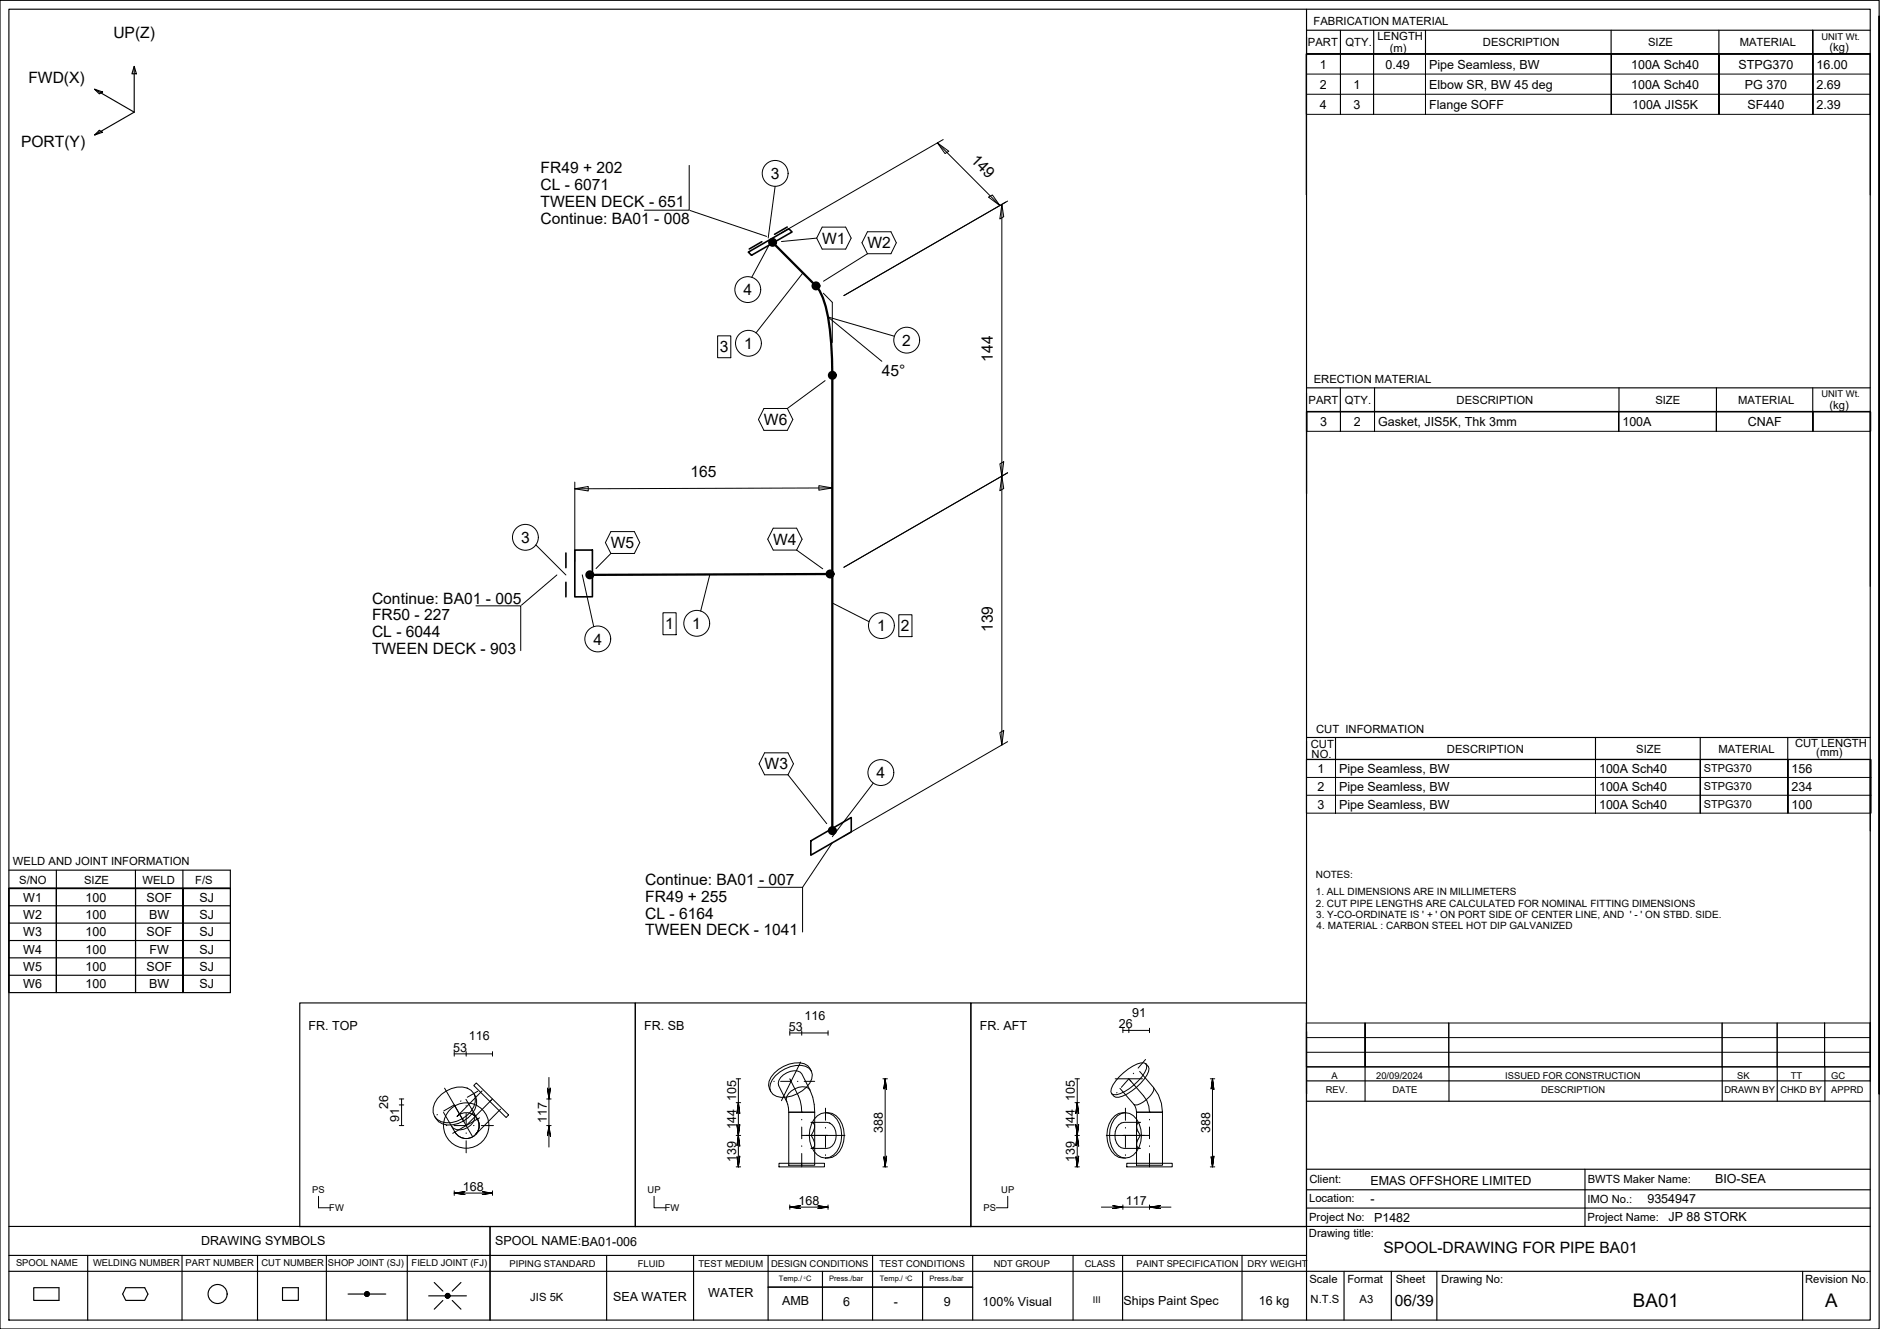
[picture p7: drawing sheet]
<svg xmlns="http://www.w3.org/2000/svg" width="420mm" height="297mm" viewBox="0 0 420 297" stroke-linecap="round" stroke-linejoin="round" font-family="sans-serif">
<g fill="none" stroke="#000" stroke-width=".22">
<path d="M292 12.1h126v13.5h-126zM292 16.6h126M292 12.1v13.5M299.6 12.1v13.5v-13.5M307 12.1v13.5v-13.5M318.6 12.1v13.5v-13.5M360.1 12.1v13.5v-13.5M384.2 12.1v13.5v-13.5M405.2 12.1v13.5v-13.5M418 12.1v13.5M154 37v10h-10M209.5 31.9l2.5 1.9-.8 .5z"/>
<path d="M209.5 31.9l14 14M210.8 31.2l-36.2 20.9M292 21.1h126M154.2 47l17.1 5.8M172.4 53.9l-4.4 8.1M173.2 41.7l-1.5 11.5M182.5 53.2l-7.9 .8M183.7 50.8h5.3l1.2 2.4-1.2 2.5h-5.3l-1.2-2.5zM193.9 51.8h5.2l1.2 2.5-1.2 2.4h-5.2l-1.3-2.4zM193.9 56.7l-9.9 6.2M220.9 44.1l.9-.5 1.7 2.3zM223.9 45.7l.4 2.7-.8 .5z"/>
<path d="M223.9 45.7v120.8M225.2 44.9l-36.6 21.2 36.2-20.9M160.4 75.1h2.9v4.9h-2.9zM179.5 61l-10.5 13.4M184 65.5l2 2.1v8.9M199.9 75.1l-14.8-4.2 12 9.9M170.7 91.3h5.3l1.2 2.5-1.2 2.4h-5.3l-1.2-2.4zM184.4 85.1l-8.4 6.2M292 92.1h126.1v4.3h-126.1zM292.1 92.1v4.3M299.6 92.1v4.3v-4.3M307.2 92.1v4.3v-4.3"/>
<path d="M361.8 92.1v4.3v-4.3M383.6 92.1v4.3v-4.3M405.2 92.1v4.3v-4.3M418 92.1v4.3M128.5 109.2l3-.5v1zM128.5 107.7v17.8M136.5 118.8h5.3l1.2 2.5-1.2 2.4h-5.3l-1.2-2.4zM172.8 118.1h5.2l1.3 2.4-1.3 2.4h-5.2l-1.2-2.4zM183 108.5l3 .6-3 .5zM186 107.6v17.7M186 109.1l-57.5 .1M223.5 103.7l.8-.5-.4 3.2z"/>
<path d="M223.9 106.4l.4 2.8-.8 .5zM225.2 105.7l-36.6 21.1M106.4 135.4h10v10M119.8 121.8l6.7 6.7M124.5 128.5l-8 6.8M130.1 128.5l2.6 11.6M136.5 123.7l-3.3 3.4M148.2 137h2.9v4.9h-2.9zM158.6 128.4l-2 8.2M178 122.9l5.9 4.2M186 134.8l8.2 4.1M200.9 137.4h2.9v4.9h-2.9z"/>
<path d="M170.9 168.3h5.2l1.2 2.4-1.2 2.5h-5.2l-1.2-2.5zM176.1 173.2l8.7 10.9M195.2 175l-9.2 12M223.5 163.8l.8-.6-.4 3.3zM225.2 165.8l-36.6 21.1M292 169.8h126.2v11.9h-126.2zM292 169.8v11.9M292 177.7h126.2M292 173.8h126.2M298.5 169.8v11.9v-11.9M356.6 169.8v11.9v-11.9M380 169.8v11.9v-11.9"/>
<path d="M399.6 169.8v11.9v-11.9M418 169.8v11.9M169.4 198.3h10v10M186 188.4l-6.6 9.9M101.5 235v1.1M101.5 235.5h8.6M104.2 235v1.1M110.1 235v1.1M176.5 230.4v1M176.5 230.9h8.6M178.9 237.4l-4.3 8.6M179.2 230.4v1"/>
<path d="M181.3 239.4a2.69 2.69 0 0 0-2.6-1.9 7.3 7.3 0 0 0-6.8 4.2l-.1 .9 .5 1.4M185.1 230.4v1M251 229.8v1M251 230.3h5.9M252.3 229.8v1M253.4 239.9l-.1 .1M254.7 239.5l3.1 3.5a2.04 2.04 0 0 1-.9 2.1 5.6 5.6 0 0 1-3.2 1.9l-.3-.2-3.1-3.5M256 236.8l-1.6 1.9M256.1 237.8a1.62 1.62 0 0 1 .2 2.5 11.8 11.8 0 0 1-6.3 4.9h-.6l-1-.8M256.9 229.8v1M292 228.6h126v9.8h-126zM292 228.6v9.8"/>
<path d="M292 235.2h126M292 231.9h126M305.1 228.6v9.8v-9.8M323.8 228.6v9.8M384.9 228.6v9.8M397.2 228.6v9.8M407.8 228.6v9.8v-9.8M418 228.6v9.8M89.2 251.6h1M89.2 245.6h1M89.2 247h1M89.7 245.6v6"/>
<path d="M97.8 249.1l-.2 .1M98.6 244.6a5.5 5.5 0 0 1 6.7-.9 3.2 3.2 0 0 1 0 4.7 6.6 6.6 0 0 1-6.7 2.3 2.82 2.82 0 0 1-1.5-4.1l.6-1.1zM99.4 243.2l4.3 7.5M99.7 251.6h.1M101.5 251.6h2.7M101.8 247.4l-.3-.4-2.3 1.3M103 246.1h-.1M103.3 250h.1M103.4 250.3l2.2 3.8M104.1 245.7l1.8 3.1a2.89 2.89 0 0 1-2.3 3.6 2.26 2.26 0 0 1-2.7-.7l-1.8-3.1M104.2 247.1v.1M104.2 248.9v2.7"/>
<path d="M104.2 253.2v.1M104.2 255v2.7M105.5 249l.7 .5M105.8 251.6h.1M105.9 242.6l.5-.6 7.3 7.2-.6 .6zM105.9 244.4a3.4 3.4 0 0 1-.3 4.5 6.3 6.3 0 0 1-6.7 2.3l-.9-.5-.9-1.2M105.9 248.8l.8 1.3M106.7 250.1a2.95 2.95 0 0 1-1.4 4.2 2.95 2.95 0 0 1-4-1.9l-.4-.7M106.8 243.9l-2.4 1.3M107.2 249.8l-6 3.5M107.6 251.6h2.7M107.7 243.8l-5.6 5.7a2.89 2.89 0 0 1 4.1 0 2.89 2.89 0 0 1 .1 4.1l5.6-5.7"/>
<path d="M109.8 245.9l-5.6 5.7M110.1 245.6l-.6 .6M122.2 251.6h1M122.2 245.6h1M122.7 240.8v4.8l.3-2.4-.3 2.4-.3-2.4 .3 2.4v6l-.3 2.4 .3-2.4 .3 2.4-.3-2.4v4.8M164.5 253.8h1M164.5 241.1h1M164.5 246.5h1M164.7 258.4l.3 2.4 .3-2.4-.3 2.4zM165 246.5l-.3 2.4 .3-2.4 .3 2.4zM165 246.5v7.3l.3-2.4-.3 2.4-.3-2.4 .3 2.4M165 253.8l-.3 2.4 .3-2.4 .3 2.4z"/>
<path d="M165 241.1v5.4M165 253.8v7M172.9 241.7h.1M173.3 240.4a7.1 7.1 0 0 1 6.7-2.1 2.29 2.29 0 0 1 1 3.7 7.3 7.3 0 0 1-7.4 3.1 2.29 2.29 0 0 1-1-3.8zM174.1 260h10.2v.8h-10.2zM176.3 248.6h5.8v11.8h-5.8zM176.5 241.1l.3 .6h-2.3M176.6 241.4a12.4 12.4 0 0 1 2.6 7.2M178.2 241.7h.1M179.2 248.6h.1M179.2 250.2v.1M179.2 251.9v2.6"/>
<path d="M179.2 256.1v.1M179.2 257.8v3M179.2 253.8h9.6M179.7 241.7h2.4M181 243.6a2.14 2.14 0 0 0-2.5-.6 3.7 3.7 0 0 0-2.8 2.7l.1 .5M181 243.6l.6 1.6 .4 1.7 .1 1.7h-5.8l-.1-1-.4-1.4M181 243.6l-1.8-3.5a2.14 2.14 0 0 0-2.5-.7 3.6 3.6 0 0 0-2.8 2.7l.1 .6 1.8 3.5M181.2 250.9h3.6a2.9 2.9 0 0 1 2 3.8 2.35 2.35 0 0 1-2 2h-3.6l.6-.2 .3-.4v-.6l-.8-1.7 .8-1.7v-.7l-.3-.4zM182.7 249.4a2.87 2.87 0 0 1 4.3 .8 6.4 6.4 0 0 1-.7 8 2.87 2.87 0 0 1-4.4-.8 6.4 6.4 0 0 1 .8-8zM184.5 248.7a3.4 3.4 0 0 1 3.7 2.5 6.3 6.3 0 0 1-1.3 7l-.9 .5-1.5 .1M184.5 247.7v2.7M184.5 252v.1"/>
<path d="M184.5 253.8v2.7M184.5 258.1v.1M197.3 241.1h1M197.8 241.1l.3 2.4-.3-2.4-.3 2.4 .3-2.4v19.7l.3-2.4-.3 2.4-.3-2.4 .3 2.4M240.2 253.8h1M240.2 241.1h1M240.2 246.5h1M240.7 241.1v5.4l.4 2.4-.4-2.4-.3 2.4 .3-2.4v7.3l.4-2.4-.4 2.4-.3-2.4 .7 4.8-.4-2.4-.3 2.4 .3-2.4v7l.4-2.4-.4 2.4-.3-2.4 .3 2.4M247.2 253.8h9.7M249.2 241.1h6.1M249.6 244.2v.1M249.7 249.4a2.8 2.8 0 0 1 4.3 .8 6.4 6.4 0 0 1-.7 8 2.8 2.8 0 0 1-4.3-.8 6.5 6.5 0 0 1 .7-8z"/>
<path d="M250 251.4l.6-.4 .6-.1h3.6l-.5 .1-.3 .4v.7l.9 1.7a2.16 2.16 0 0 0-.6 2.7l.5 .2h-3.6a2.91 2.91 0 0 1-1.9-3.8zM250.1 240.7a8.4 8.4 0 0 1 5.6-3.1l.4 .2 .2 .5a5.6 5.6 0 0 1-1.9 3.3 8.4 8.4 0 0 1-5.5 3.1l-.5-.3a2.75 2.75 0 0 1 .9-2.8zM251.5 248.7a3.4 3.4 0 0 0-3.6 2.5 6.3 6.3 0 0 0 1.3 7l.8 .5 1.5 .1M251.5 247.7v2.7M251.5 252v.1M251.5 253.8v2.7M251.5 258.1v.1M251.8 260h10.2v.8h-10.2zM252.5 241.4l3.1 3.5 .7 1.1 .5 1.3 .1 1.3M252.8 241.7l-.5-.6-1.7 1.9M254 248.6h5.8v11.8h-5.8zM256.9 248.6h.1"/>
<path d="M256.9 250.2v.1M256.9 251.9v2.6M256.9 256.1v.1M256.9 257.8v3M257.8 243l1.1 1.7 .7 1.9 .2 2h-5.8l-.1-.7-.5-1.1M270.5 241.1h1M271 241.1l-.3 2.4 .3-2.4 .3 2.4zM271 241.1v19.7l.3-2.4-.3 2.4-.3-2.4 .3 2.4M71.2 267.4v2.5h2.6M101.5 266.7l2.4-.4-2.4 .4 2.4 .3-2.4-.3h8.6M101.5 266.2v1M107.7 266.3l2.4 .4-2.4 .3 2.4-.3z"/>
<path d="M110.1 266.2v1M146.2 267.4v2.5h2.6M164.5 260.8h1M176.5 269.8l2.4-.3-2.4 .3 2.4 .3-2.4-.3h8.6l-2.4-.3 2.4 .3-2.4 .3 2.4-.3M176.5 269.3v1M185.1 269.3v1M197.3 260.8h1M225.2 267.4v2.5h-2.5M240.2 260.8h1M246.1 269.8h10.8l2.4-.3-2.4 .3 2.4 .3-2.4-.3h4.8M248.6 269.5l2.4 .3-2.4 .3 2.4-.3zM251 269.3v1"/>
<path d="M256.9 269.3v1M270.5 260.8h1"/>
<circle cx="173.2" cy="38.8" r="2.89"/>
<circle cx="167.1" cy="64.7" r="2.89"/>
<circle cx="167.3" cy="76.7" r="2.89"/>
<circle cx="202.6" cy="76" r="2.89"/>
<circle cx="117.4" cy="120.1" r="2.89"/>
<circle cx="155.7" cy="139.3" r="2.89"/>
<circle cx="197" cy="139.8" r="2.89"/>
<circle cx="133.6" cy="142.8" r="2.89"/>
<circle cx="196.9" cy="172.7" r="2.89"/>
<circle cx="104.2" cy="251.6" r="5.1"/>
</g>
<g fill="none" stroke="#000" stroke-width=".25">
<path d="M0 .1h420v296.9h-420zM2 2.1h416v292.9h-416zM21.1 19.9l1.8 .7-.7 .4zM21.1 19.9l8.9 5.2M30 14.8l.5 1.7h-1zM30 14.8v10.3M292 2.1v292.9M292 6.8h126M299.6 6.8v5.3M307 6.8v5.3M318.6 6.8v5.3M360.1 6.8v5.3"/>
<path d="M384.2 6.8v5.3M405.1 6.8v5.3v-5.3M418 12.1h-126v31.5v-31.5h126v31.5M420 3.6v240.9v-240.9M21.1 30.2l1.1-1.1 .7 .5zM30 25.1l-8.9 5.1M292 92v18.3v-18.3h126zM292 86.7h126M299.6 86.7v5.3M307.2 86.7v5.3M361.8 86.7v5.3M383.6 86.7v5.3"/>
<path d="M405.1 86.7v5.2M418 92.1v38.9M292 169.7l126 .1v15.9M292 164.8h126M298.5 164.8v4.9M356.6 164.8v4.9M380 164.8v4.9M399.5 164.8v4.9M2 198.6h49.5v23.3h-49.5zM2 198.6v23.3M2 194.5h49.5v4.1h-49.5M12.6 198.6v23.3v-23.3"/>
<path d="M12.6 194.5v4.1M30.3 194.5v4.1M30.3 198.6v23.3v-23.3M40.9 194.5v4.1M40.9 198.6v23.3v-23.3M51.5 198.6h-49.5h49.5M51.5 198.6v23.3M2 218h49.5M2 214.1h49.5M2 210.2h49.5M2 206.3h49.5M2 202.4h49.5"/>
<path d="M67 224.2h75v50h-75zM142 224.2h75v50h-75zM217 224.2h75v50h-75zM292 230.6v13.9v-13.9M292 238.4h126M305.1 238.4v7.7M323.8 238.4v7.7M384.9 238.4v7.7M397.2 238.4v7.7M407.8 238.4v7.7M418 228.5v13.1M292 246.1h126"/>
<path d="M292 241.6h126M2 274.1h416M109.5 274.1v20.9M292 261.3h126M292 270h126M292 265.9h126M354.2 261.3v12.8M2 284.1h416M2 280.6h290M7.5 287.8h5.7v2.8h-5.7zM19.6 280.6v14.4M28.1 287.8h4.2l.8 1.4-.8 1.4h-4.2l-.7-1.4z"/>
<path d="M40.7 280.6v14.4M57.6 280.6v14.4M63.1 287.8h3.6v2.8h-3.6zM72.9 280.6v14.4M77.8 289.2h3.7M81.7 288.8l-.1 .2M81.9 288.7l-.4 .4M82 288.7l-.5 .6M82.1 288.7l-.6 .7M82.2 288.8l-.7 .6M82.3 288.8l-.7 .7M82.3 288.8l-.7 .8"/>
<path d="M82.4 288.9l-.7 .7M82.4 289l-.7 .7M82.5 289l-.7 .7M82.5 289.5l-.3 .2M82.5 289.1l-.6 .6M82.5 289.2l-.5 .5M82.5 289.3l-.4 .4M82.5 289.2h3.7M91 280.6v14.4M95.8 289.6h3.7M97 286.6l2 2M99 290.7l-2 1.9"/>
<path d="M99.9 289.1l-.3 .3M100 289.1l-.5 .5M100.1 289.1l-.6 .6M100.2 289.1l-.7 .7M100.2 289.2l-.6 .6M100.3 289.2l-.7 .7M100.4 289.2l-.7 .8M100.4 289.3l-.7 .7M100.5 289.4l-.7 .7M100.5 289.9l-.1 .1M100.5 289.5l-.6 .6M100.5 289.7l-.4 .4"/>
<path d="M100.6 289.6h3.6M100.6 289.6l-.6 .5M101.1 290.7l1.9 1.9M103 286.6l-1.9 2M135.6 280.6v14.4M155 280.6v14.4M171.7 287.7h45.7M171.7 280.6v14.4M183.8 284.1v10.9M195 280.6v14.4M206.2 284.1v10.9M217.4 280.6v14.4"/>
<path d="M239.8 280.6v14.4M250.9 280.7v14.3M277.6 280.6v14.4M300.4 284.1v10.9M310.9 284.1v10.9M321.1 284.1v10.9M402.9 284.1v10.9"/>
<circle cx="48.6" cy="289.2" r="2.13"/>
<circle cx="82" cy="289.2" r=".54"/>
<circle cx="100" cy="289.6" r=".54"/>
</g>
<path d="M167.2 56.4l9.1-5.3 .7 .7-9 5.3zM170.3 54l-2.9 1.7M175.9 50.7l-2.8 1.7M126.5 123.6v3.3M126.5 130.1v3.3M128.5 122.9h3.9v10.5h-3.9zM181.2 187.9l9-5.2v3.2l-9 5.2z" fill="none" stroke="#000" stroke-width=".36"/>
<g fill="none" stroke="#000" stroke-width=".51">
<path d="M172.7 54.2l9.7 9.7a14 14 0 0 1 2.7 7 78.7 78.7 0 0 1 .9 13v101.8M185.5 128.3l-53.7 .2"/>
<circle cx="172.7" cy="54.2" r=".75"/>
<circle cx="172.7" cy="54.2" r=".37"/>
<circle cx="182.4" cy="63.9" r=".75"/>
<circle cx="182.4" cy="63.9" r=".37"/>
<circle cx="186" cy="83.9" r=".75"/>
<circle cx="186" cy="83.9" r=".37"/>
<circle cx="131.8" cy="128.5" r=".75"/>
<circle cx="131.8" cy="128.5" r=".37"/>
<circle cx="185.5" cy="128.3" r=".75"/>
<circle cx="185.5" cy="128.3" r=".37"/>
<circle cx="186" cy="185.6" r=".75"/>
<circle cx="186" cy="185.6" r=".37"/>
</g>
<g fill="none" stroke="#fff" stroke-width=".22">
<path d="M170.1 35.7v6.2M160.2 74.9v5.3M164 61.6v6.2M164.2 73.6v6.2M199.5 72.9v6.2M196.9 80.6v4.3M114.3 117v6.2M130.5 139.7v6.2M148 136.8v5.3M152.6 136.2v6.2M193.9 136.7v6.2M200.7 137.2v5.3"/>
<path d="M193.8 169.6v6.2"/>
</g>
<g fill="#fff" stroke="#fff" stroke-width=".22">
<path d="M176.3 35.7l-6.2 6.2h6.2zM170.1 35.7h6.2l-6.2 6.2z"/>
<path d="M130.5 145.9h6.2v-6.2zM130.5 139.7h6.2l-6.2 6.2z"/>
<path d="M164 67.8h6.2v-6.2zM164 61.6h6.2l-6.2 6.2z"/>
<path d="M170.3 73.6l-6.1 6.2h6.1zM164.2 73.6h6.1l-6.1 6.2z"/>
<path d="M158.8 136.2l-6.2 6.2h6.2zM152.6 136.2h6.2l-6.2 6.2z"/>
<path d="M193.9 142.9h6.2v-6.2zM193.9 136.7h6.2l-6.2 6.2z"/>
<path d="M199.9 169.6l-6.1 6.2h6.1zM193.8 169.6h6.1l-6.1 6.2z"/>
<path d="M205.7 72.9l-6.2 6.2h6.2zM199.5 72.9h6.2l-6.2 6.2z"/>
<path d="M120.5 117l-6.2 6.2h6.2zM114.3 117h6.2l-6.2 6.2z"/>
<path d="M163.5 74.9l-3.3 5.3h3.3zM160.2 74.9h3.3l-3.3 5.3z"/>
<path d="M151.3 136.8l-3.3 5.3h3.3zM148 136.8h3.3l-3.3 5.3z"/>
<path d="M204 137.2l-3.3 5.3h3.3zM200.7 137.2h3.3l-3.3 5.3z"/>
<path d="M196.9 84.9h5.7v-4.3zM196.9 80.6h5.7l-5.7 4.3z"/>
</g>
<g font-size="4.2">
<text x="365" y="292.1">BA01</text>
<text x="407.9" y="292.1">A</text>
</g>
<g font-size="3.5">
<text x="25.3" y="8.5">UP(Z)</text>
<text x="6.3" y="18.6">FWD(X)</text>
<text x="4.7" y="32.8">PORT(Y)</text>
<text x="216.8" y="35.9" transform="rotate(45 216.8 35.9)">149</text>
<text x="120.8" y="38.7">FR49 + 202</text>
<text x="172.3" y="40">3</text>
<text x="120.8" y="46.2">TWEEN DECK - 651</text>
<text x="120.8" y="42.5">CL - 6071</text>
<text x="120.8" y="50">Continue: BA01 - 008</text>
<text x="183.7" y="54.5">W1</text>
<text x="193.9" y="55.5">W2</text>
<text x="166.1" y="66">4</text>
<text x="201.7" y="77.3">2</text>
<text x="160.9" y="78.7">3</text>
<text x="166.3" y="78">1</text>
<text x="197.1" y="84">45°</text>
<text x="221.9" y="80.8" transform="rotate(-90 221.9 80.8)">144</text>
<text x="170.7" y="95">W6</text>
<text x="154.3" y="106.7">165</text>
<text x="116.4" y="121.4">3</text>
<text x="136.5" y="122.5">W5</text>
<text x="172.8" y="121.8">W4</text>
<text x="83.1" y="134.9">Continue: BA01 - 005</text>
<text x="83.1" y="138.7">FR50 - 227</text>
<text x="83.1" y="142.4">CL - 6044</text>
<text x="148.7" y="140.7">1</text>
<text x="154.7" y="140.6">1</text>
<text x="196" y="141.1">1</text>
<text x="201.4" y="141.1">2</text>
<text x="221.9" y="141.3" transform="rotate(-90 221.9 141.3)">139</text>
<text x="83.1" y="146.2">TWEEN DECK - 903</text>
<text x="132.6" y="144.1">4</text>
<text x="170.9" y="172">W3</text>
<text x="195.9" y="173.9">4</text>
<text x="144.2" y="197.8">Continue: BA01 - 007</text>
<text x="144.2" y="201.6">FR49 + 255</text>
<text x="144.2" y="205.3">CL - 6164</text>
<text x="144.2" y="209">TWEEN DECK - 1041</text>
<text x="309.2" y="280.1">SPOOL-DRAWING FOR PIPE BA01</text>
<text x="311.7" y="291.8">06/39</text>
</g>
<g font-size="2.8">
<text x="295" y="15.3">1</text>
<text x="309.7" y="15.3">0.49</text>
<text x="319.4" y="15.3">Pipe Seamless, BW</text>
<text x="364.5" y="15.3">100A Sch40</text>
<text x="388.6" y="15.3">STPG370</text>
<text x="406" y="15.3">16.00</text>
<text x="295" y="19.8">2</text>
<text x="302.5" y="19.8">1</text>
<text x="319.4" y="19.8">Elbow SR, BW 45 deg</text>
<text x="364.5" y="19.8">100A Sch40</text>
<text x="390" y="19.8">PG 370</text>
<text x="406" y="19.8">2.69</text>
<text x="295" y="24.3">4</text>
<text x="302.5" y="24.3">3</text>
<text x="319.4" y="24.3">Flange SOFF</text>
<text x="364.8" y="24.3">100A JIS5K</text>
<text x="390.6" y="24.3">SF440</text>
<text x="406" y="24.3">2.39</text>
<text x="295.1" y="95.2">3</text>
<text x="302.6" y="95.2">2</text>
<text x="308" y="95.2">Gasket, JIS5K, Thk 3mm</text>
<text x="362.6" y="95.2">100A</text>
<text x="390.6" y="95.2">CNAF</text>
<text x="294.4" y="172.7">1</text>
<text x="299.3" y="172.7">Pipe Seamless, BW</text>
<text x="357.4" y="172.7">100A Sch40</text>
<text x="400.4" y="172.7">156</text>
<text x="294.4" y="176.7">2</text>
<text x="299.3" y="176.7">Pipe Seamless, BW</text>
<text x="357.4" y="176.7">100A Sch40</text>
<text x="400.4" y="176.7">234</text>
<text x="294.4" y="180.7">3</text>
<text x="299.3" y="180.7">Pipe Seamless, BW</text>
<text x="357.4" y="180.7">100A Sch40</text>
<text x="400.4" y="180.7">100</text>
<text x="5.2" y="201.5">W1</text>
<text x="19.1" y="201.5">100</text>
<text x="32.7" y="201.5">SOF</text>
<text x="44.6" y="201.5">SJ</text>
<text x="5.2" y="205.4">W2</text>
<text x="5.2" y="209.3">W3</text>
<text x="19.1" y="205.4">100</text>
<text x="19.1" y="209.3">100</text>
<text x="32.7" y="209.3">SOF</text>
<text x="33.3" y="205.4">BW</text>
<text x="44.6" y="205.4">SJ</text>
<text x="44.6" y="209.3">SJ</text>
<text x="5.2" y="213.2">W4</text>
<text x="19.1" y="213.2">100</text>
<text x="33.4" y="213.2">FW</text>
<text x="44.6" y="213.2">SJ</text>
<text x="5.2" y="217">W5</text>
<text x="5.2" y="220.9">W6</text>
<text x="19.1" y="217">100</text>
<text x="19.1" y="220.9">100</text>
<text x="32.7" y="217">SOF</text>
<text x="33.3" y="220.9">BW</text>
<text x="44.6" y="217">SJ</text>
<text x="44.6" y="220.9">SJ</text>
<text x="179.8" y="227.9">116</text>
<text x="253" y="227.3">91</text>
<text x="69" y="230.2">FR. TOP</text>
<text x="104.8" y="232.5">116</text>
<text x="144" y="230.2">FR. SB</text>
<text x="176.3" y="230.4">53</text>
<text x="219" y="230.2">FR. AFT</text>
<text x="250.1" y="229.8">26</text>
<text x="101.3" y="235">53</text>
<text x="86.7" y="247.8" transform="rotate(-90 86.7 247.8)">26</text>
<text x="89.2" y="250.8" transform="rotate(-90 89.2 250.8)">91</text>
<text x="122.2" y="250.9" transform="rotate(-90 122.2 250.9)">117</text>
<text x="164.5" y="246.1" transform="rotate(-90 164.5 246.1)">105</text>
<text x="240.2" y="246.1" transform="rotate(-90 240.2 246.1)">105</text>
<text x="164.5" y="252.4" transform="rotate(-90 164.5 252.4)">144</text>
<text x="197.3" y="253.3" transform="rotate(-90 197.3 253.3)">388</text>
<text x="240.2" y="252.4" transform="rotate(-90 240.2 252.4)">144</text>
<text x="270.5" y="253.3" transform="rotate(-90 270.5 253.3)">388</text>
<text x="164.5" y="259.6" transform="rotate(-90 164.5 259.6)">139</text>
<text x="240.2" y="259.6" transform="rotate(-90 240.2 259.6)">139</text>
<text x="103.5" y="266.2">168</text>
<text x="178.5" y="269.3">168</text>
<text x="251.6" y="269.3">117</text>
<text x="306.3" y="265">EMAS OFFSHORE LIMITED</text>
<text x="306.3" y="268.8">-</text>
<text x="368.2" y="268.9">9354947</text>
<text x="383.3" y="264.4">BIO-SEA</text>
<text x="307.1" y="273.1">P1482</text>
<text x="372.9" y="273">JP 88 STORK</text>
<text x="45" y="278.2">DRAWING SYMBOLS</text>
<text x="110.6" y="278.3">SPOOL NAME:BA01-006</text>
<text x="137" y="290.8">SEA WATER</text>
<text x="158.3" y="290">WATER</text>
<text x="174.8" y="291.7">AMB</text>
<text x="188.5" y="291.9">6</text>
<text x="199.7" y="291.9">-</text>
<text x="210.9" y="291.8">9</text>
<text x="219.6" y="291.9">100% Visual</text>
<text x="251.1" y="291.7">Ships Paint Spec</text>
<text x="281.3" y="291.7">16 kg</text>
</g>
<g font-size="2.5">
<text x="293.6" y="5.7">FABRICATION MATERIAL</text>
<text x="292.3" y="10.3">PART</text>
<text x="300.7" y="10.3">QTY.</text>
<text x="307.8" y="8.9">LENGTH</text>
<text x="310.6" y="11.5">(m)</text>
<text x="331.4" y="10.3">DESCRIPTION</text>
<text x="368.3" y="10.3">SIZE</text>
<text x="388.8" y="10.3">MATERIAL</text>
<text x="408.9" y="11.4">(kg)</text>
<text x="293.6" y="85.7">ERECTION MATERIAL</text>
<text x="292.4" y="90.2">PART</text>
<text x="300.6" y="90.2">QTY.</text>
<text x="325.5" y="90.2">DESCRIPTION</text>
<text x="370" y="90.2">SIZE</text>
<text x="388.4" y="90.2">MATERIAL</text>
<text x="408.9" y="91.3">(kg)</text>
<text x="292.9" y="167.2">CUT</text>
<text x="294.1" y="163.9">CUT INFORMATION</text>
<text x="401.2" y="167">CUT LENGTH</text>
<text x="293.1" y="169.4">NO.</text>
<text x="323.4" y="168.3">DESCRIPTION</text>
<text x="365.7" y="168.3">SIZE</text>
<text x="384" y="168.3">MATERIAL</text>
<text x="405.9" y="169">(mm)</text>
<text x="2.9" y="193.4">WELD AND JOINT INFORMATION</text>
<text x="4.3" y="197.5">S/NO</text>
<text x="18.8" y="197.5">SIZE</text>
<text x="31.9" y="197.5">WELD</text>
<text x="43.6" y="197.5">F/S</text>
<text x="292.6" y="268.6">Location:</text>
<text x="292.6" y="264.5">Client:</text>
<text x="354.8" y="268.9">IMO No.:</text>
<text x="354.9" y="264.3">BWTS Maker Name:</text>
<text x="292.6" y="272.8">Project No:</text>
<text x="354.8" y="272.8">Project Name:</text>
<text x="292.5" y="276.4">Drawing title:</text>
<text x="292.7" y="286.7">Scale</text>
<text x="301.1" y="286.7">Format</text>
<text x="311.9" y="286.7">Sheet</text>
<text x="322.1" y="286.7">Drawing No:</text>
<text x="403.4" y="286.7">Revision No.</text>
<text x="118.5" y="290.8">JIS 5K</text>
<text x="292.9" y="291.3">N.T.S</text>
<text x="303.9" y="291.3">A3</text>
</g>
<g font-size="2.4">
<text x="380.8" y="172.6">STPG370</text>
<text x="380.8" y="176.6">STPG370</text>
<text x="380.8" y="180.6">STPG370</text>
</g>
<g font-size="2.2">
<text x="294.1" y="196.3">NOTES:</text>
<text x="294.1" y="200">1. ALL DIMENSIONS ARE IN MILLIMETERS</text>
<text x="294.1" y="202.7">2. CUT PIPE LENGTHS ARE CALCULATED FOR NOMINAL FITTING DIMENSIONS</text>
<text x="294.2" y="205.1">3. Y-CO-ORDINATE IS ' + ' ON PORT SIDE OF CENTER LINE, AND ' - ' ON STBD. SIDE.</text>
<text x="294.3" y="207.7">4. MATERIAL : CARBON STEEL HOT DIP GALVANIZED</text>
</g>
<g font-size="2.1">
<text x="407.1" y="8.9">UNIT Wt.</text>
<text x="407.1" y="88.8">UNIT Wt.</text>
<text x="296.3" y="244.4">REV.</text>
<text x="297.6" y="241.2">A</text>
<text x="307.6" y="241.2">20/09/2024</text>
<text x="311.2" y="244.4">DATE</text>
<text x="336.4" y="241.2">ISSUED FOR CONSTRUCTION</text>
<text x="344.4" y="244.4">DESCRIPTION</text>
<text x="385.4" y="244.4">DRAWN BY</text>
<text x="388.3" y="241.2">SK</text>
<text x="397.9" y="244.4">CHKD BY</text>
<text x="400.2" y="241.2">TT</text>
<text x="409.3" y="244.4">APPRD</text>
<text x="409.3" y="241.2">GC</text>
<text x="69.8" y="266.7">PS</text>
<text x="144.7" y="266.7">UP</text>
<text x="223.8" y="266.7">UP</text>
<text x="73.6" y="270.7">FW</text>
<text x="148.6" y="270.7">FW</text>
<text x="219.8" y="270.7">PS</text>
<text x="3.6" y="283">SPOOL NAME</text>
<text x="20.8" y="282.9">WELDING NUMBER</text>
<text x="41.5" y="282.9">PART NUMBER</text>
<text x="58.4" y="282.9">CUT NUMBER</text>
<text x="73.3" y="282.9">SHOP JOINT (SJ)</text>
<text x="92" y="283">FIELD JOINT (FJ)</text>
<text x="113.9" y="283.1">PIPING STANDARD</text>
<text x="142.6" y="283.1">FLUID</text>
<text x="156.1" y="283.1">TEST MEDIUM</text>
<text x="172.3" y="283.1">DESIGN CONDITIONS</text>
<text x="196.6" y="283.1">TEST CONDITIONS</text>
<text x="222.1" y="283.1">NDT GROUP</text>
<text x="242.4" y="283.1">CLASS</text>
<text x="254" y="283.1">PAINT SPECIFICATION</text>
<text x="278.8" y="283.1">DRY WEIGHT</text>
<text x="244.2" y="291.3">III</text>
</g>
<g font-size="1.7">
<text x="174.1" y="286.4">Temp./ C</text>
<text x="185.3" y="286.4">Press./bar</text>
<text x="196.6" y="286.4">Temp./ C</text>
<text x="207.8" y="286.4">Press./bar</text>
</g>
<g font-size=".7">
<text x="179.7" y="285.8">0</text>
<text x="202.4" y="285.8">0</text>
</g>
</svg>
